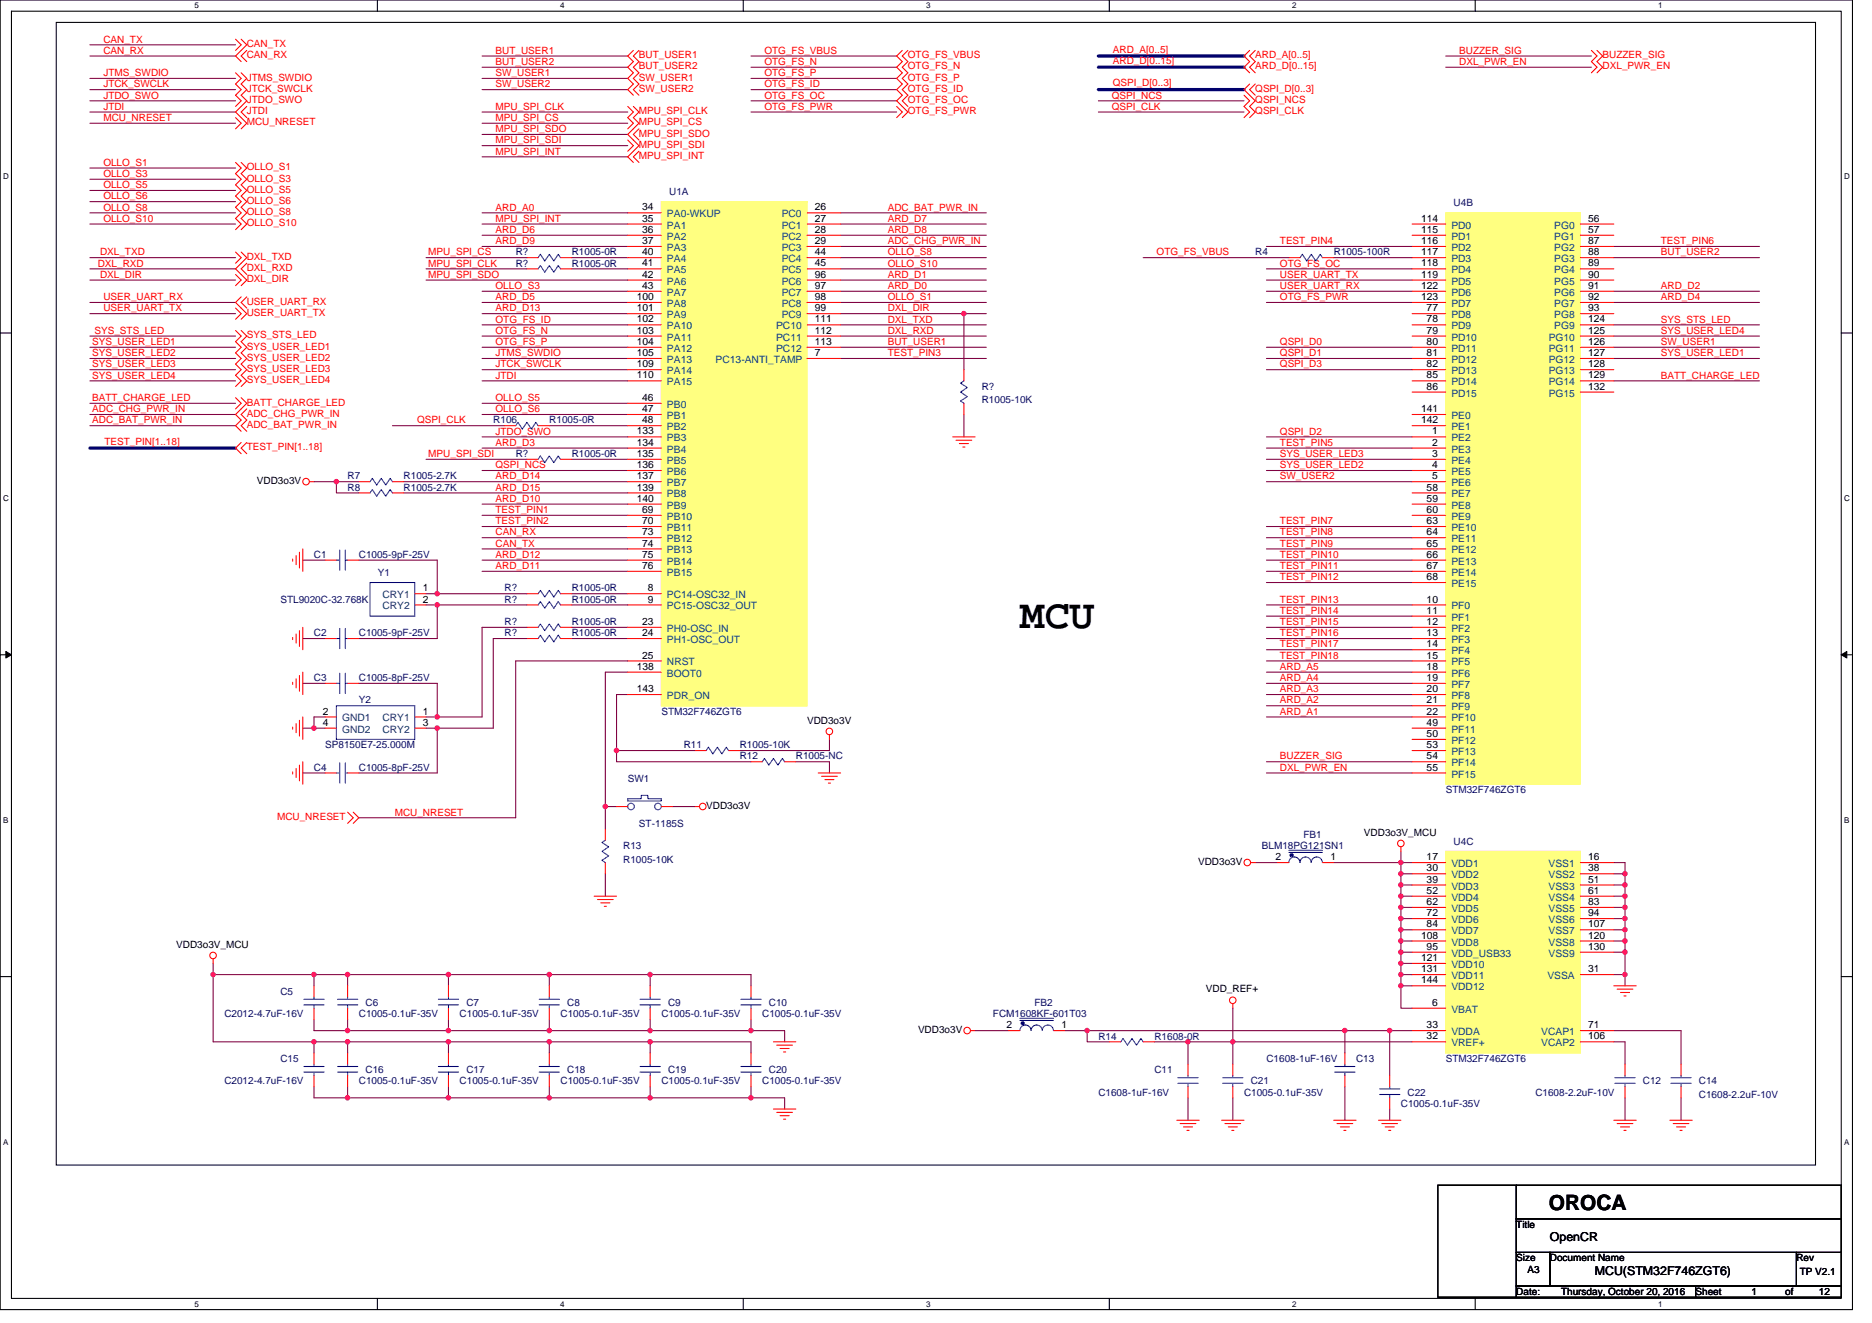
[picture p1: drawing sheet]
<svg xmlns="http://www.w3.org/2000/svg" width="297mm" height="210mm" viewBox="0 0 297 210" stroke-linecap="round" stroke-linejoin="round" font-family="sans-serif">
<path d="M0 0h293.9v207.9h-293.9zM1.8 1.8h290.4v204.3h-290.4z" fill="none" stroke="#000" stroke-width=".17"/>
<g fill="#fff">
<path d="M30.8 .2h.7v1.4h-.7z"/>
<path d="M30.8 206.3h.7v1.4h-.7z"/>
</g>
<path d="M59.9 0v1.8M59.9 206.1v1.8" fill="none" stroke="#000" stroke-width=".17"/>
<g fill="#fff">
<path d="M88.9 .2h.7v1.4h-.7z"/>
<path d="M88.9 206.3h.7v1.4h-.7z"/>
</g>
<path d="M117.9 0v1.8M117.9 206.1v1.8" fill="none" stroke="#000" stroke-width=".17"/>
<g fill="#fff">
<path d="M147 .2h.7v1.4h-.7z"/>
<path d="M147 206.3h.7v1.4h-.7z"/>
</g>
<path d="M176 0v1.8M176 206.1v1.8" fill="none" stroke="#000" stroke-width=".17"/>
<g fill="#fff">
<path d="M205 .2h.7v1.4h-.7z"/>
<path d="M205 206.3h.7v1.4h-.7z"/>
</g>
<path d="M234.1 0v1.8M234.1 206.1v1.8" fill="none" stroke="#000" stroke-width=".17"/>
<g fill="#fff">
<path d="M263.1 .2h.7v1.4h-.7z"/>
<path d="M263.1 206.3h.7v1.4h-.7z"/>
<path d="M.5 27.3h.9v1.4h-.9z"/>
<path d="M292.6 27.3h.9v1.4h-.9z"/>
<path d="M.5 78.4h.9v1.4h-.9z"/>
<path d="M292.6 78.4h.9v1.4h-.9z"/>
</g>
<path d="M0 52.9h1.8M292.2 52.9h1.7" fill="none" stroke="#000" stroke-width=".17"/>
<g fill="#fff">
<path d="M.5 129.5h.8v1.4h-.8z"/>
<path d="M292.6 129.5h.9v1.4h-.9z"/>
</g>
<path d="M0 103.9h1.8M292.2 103.9h1.7" fill="none" stroke="#000" stroke-width=".17"/>
<path d="M.9 103.4l.9 .5-.9 .5zM292.2 103.9l.8-.5v1z" fill="#000" stroke="#000" stroke-width=".16"/>
<g fill="#fff">
<path d="M.5 180.5h.8v1.4h-.8z"/>
<path d="M292.6 180.5h.9v1.4h-.9z"/>
</g>
<path d="M8.9 3.6h279.2v181.3h-279.2zM0 155h1.8M292.2 155h1.7M228.2 188.1h12.4v17.8h-12.4zM240.6 198.8h5.3v5.3h-5.3zM240.6 193.4h51.6v5.4h-51.6zM240.6 188.1h51.6v5.3h-51.6zM245.9 198.8h39.1v5.3h-39.1zM285 198.8h7.2v5.3h-7.2zM240.6 204.1h28.4v1.8h-28.4zM269 204.1h23.2v1.8h-23.2z" fill="none" stroke="#000" stroke-width=".17"/>
<g fill="none" stroke="#800040" stroke-width=".17">
<path d="M14.3 7.1h23.1M14.3 8.9h23.1M14.3 12.4h23.1M14.3 14.2h23.1M14.3 16h23.1M14.3 17.8h23.1M14.3 19.6h23.1M76.5 8.9h23.1M76.5 10.7h23.1M76.5 12.4h23.1M76.5 14.2h23.1M76.5 19.6h23.1"/>
<path d="M76.5 17.8h23.1M119.2 8.9h23.1M119.2 10.7h23.1M119.2 12.4h23.1M119.2 14.2h23.1M119.2 16h23.1M119.2 17.8h23.1M174.3 16h23.1M174.3 17.8h23.1M229.4 8.9h23.1M229.4 10.7h23.1M14.3 26.7h23.1"/>
<path d="M14.3 28.4h23.1M14.3 30.2h23.1M14.3 32h23.1M14.3 33.8h23.1M14.3 35.6h23.1M76.5 33.8h23.1M76.5 35.6h23.1M76.5 37.3h23.1M76.5 39.1h23.1M76.5 23.1h23.1M76.5 21.3h23.1M76.5 24.9h23.1"/>
<path d="M133.4 37.3h23.1M133.4 35.6h23.1M133.4 33.8h23.1M133.4 39.1h23.1M201 39.1h23.1M256.1 39.1h23.1M14.3 42.7h23.1M14.3 40.9h23.1M14.3 44.4h23.1M14.3 48h23.1M14.3 49.8h23.1M14.3 53.3h23.1"/>
<path d="M14.3 55.1h23.1M14.3 56.9h23.1M14.3 58.7h23.1M67.6 40.9h16M67.6 42.7h16M67.6 44.4h32M76.5 51.6h23.1M76.5 53.3h23.1M76.5 55.1h23.1M76.5 56.9h23.1M76.5 58.7h23.1M76.5 49.8h23.1"/>
<path d="M76.5 48h23.1M76.5 46.2h23.1M90.7 40.9h8.9M90.7 42.7h8.9M133.4 49.8h19.5M133.4 46.2h23.1M133.4 44.4h23.1M133.4 53.3h23.1M133.4 51.6h23.1M133.4 55.1h23.1M133.4 40.9h23.1M133.4 42.7h23.1"/>
<path d="M133.4 48h23.1M133.4 56.9h23.1M156.5 49.8h-3.6v8.9M181.4 40.9h23.1M201 42.7h23.1M201 48h23.1M201 44.4h23.1M201 46.2h23.1M201 55.1h23.1M201 56.9h23.1M201 58.7h23.1M211.6 40.9h12.5"/>
<path d="M256.1 46.2h23.1M256.1 48h23.1M256.1 40.9h23.1M256.1 55.1h23.1M256.1 51.6h23.1M256.1 53.3h23.1M256.1 56.9h23.1M14.3 64h23.1M14.3 67.6h23.1M14.3 65.8h23.1M14.3 60.5h23.1M49.8 76.5h3.6"/>
<path d="M53.4 76.5v1.7h3.5M53.4 76.5h3.5M62.3 67.6h17.7M64 78.2h35.6M64 76.5h35.6M67.6 72.9h16M76.5 71.1h23.1M76.5 60.5h23.1M76.5 69.3h23.1M76.5 64h23.1M76.5 65.8h23.1M76.5 74.7h23.1"/>
<path d="M87.2 67.6h12.4M90.7 72.9h8.9M152.9 65.8v3.5M201 76.5h23.1M201 72.9h23.1M201 74.7h23.1M201 71.1h23.1M201 69.3h23.1M256.1 60.5h23.1M48 88.9h3.6M56.9 88.9h12.5v5.3M67.6 94.2h1.8"/>
<path d="M67.6 96h1.8M69.4 96v5.3h-12.5M69.4 96h14.2M69.4 94.2h14.2M76.5 90.7h23.1M76.5 88.9h23.1M76.5 85.3h23.1M76.5 87.1h23.1M76.5 80h23.1M76.5 81.8h23.1M76.5 83.6h23.1M83.6 99.6h-7.1v14.2h-7.1"/>
<path d="M90.7 99.6h8.9M90.7 96h8.9M90.7 94.2h8.9M201 83.6h23.1M201 85.3h23.1M201 87.1h23.1M201 88.9h23.1M201 90.7h23.1M201 92.5h23.1M201 96h23.1M201 97.8h23.1M201 99.6h23.1"/>
<path d="M48 101.3h3.6M48 108.5h3.6M48 115.6h1.8M49.8 115.6h1.8M51.6 113.8h-1.8v1.8M56.9 108.5h12.5v5.3M67.6 113.8h1.8M67.6 115.6h1.8M69.4 115.6v7.1h-12.5M83.6 101.3h-5.3v14.3h-8.9M90.7 101.3h8.9M97.8 119.1h12.5"/>
<path d="M97.8 119.1v1.8h21.4M99.6 106.7h-3.5v21.3M99.6 104.9h-17.8v24.9h-24.9M99.6 110.2h-1.8v8.9M131.6 117.3v1.8h-14.2M201 113.8h23.1M201 112h23.1M201 110.2h23.1M201 108.5h23.1M201 106.7h23.1M201 101.3h23.1M201 103.1h23.1"/>
<path d="M201 104.9h23.1M48 122.7h3.6M96.1 138.7v3.5M96.1 128v3.6M96.1 128h1.7M106.7 128h3.6M126.3 120.9h5.3v1.8M199.2 136.9h3.5M201 120.9h23.1M201 122.7h23.1M211.6 136.9h10.7M222.3 138.7v1.8"/>
<path d="M222.3 136.9h1.8M222.3 138.7h1.8M222.3 135.1v1.8M222.3 136.9v1.8M256.1 136.9h1.7v1.8M256.1 138.7h1.7M257.8 138.7v1.8M33.8 154.7h16M33.8 154.7v10.7h16M33.8 152.9v1.8M49.8 154.7h5.4M49.8 154.7v1.8"/>
<path d="M55.2 154.7v1.8M55.2 154.7h16M71.2 154.7v1.8M71.2 154.7h16M87.2 154.7v1.8M87.2 154.7h16M103.2 154.7v1.8M103.2 154.7h16v1.8M222.3 140.5h1.8M222.3 142.2h1.8M222.3 149.4h1.8M222.3 140.5v1.7"/>
<path d="M222.3 142.2v1.8M222.3 147.6v1.8M222.3 149.4v1.7M222.3 156.5h1.8M222.3 144h1.8M222.3 145.8h1.8M222.3 147.6h1.8M222.3 151.1h1.8M222.3 152.9h1.8M222.3 154.7h1.8M222.3 156.5v3.5h1.8M222.3 144v1.8"/>
<path d="M222.3 145.8v1.8M222.3 151.1v1.8M222.3 152.9v1.8M222.3 154.7v1.8M256.1 154.7h1.7M256.1 151.1h1.7M256.1 149.4h1.7M256.1 147.6h1.7M256.1 145.8h1.7M256.1 144h1.7M256.1 142.2h1.7M256.1 140.5h1.7"/>
<path d="M257.8 154.7v1.8M257.8 151.1v3.6M257.8 149.4v1.7M257.8 147.6v1.8M257.8 145.8v1.8M257.8 144v1.8M257.8 142.2v1.8M257.8 140.5v1.7M49.8 165.4h5.4M49.8 165.4v1.7M49.8 161.8v1.8h5.4M49.8 172.5v1.7h5.4"/>
<path d="M55.2 165.4v1.7M55.2 165.4h16M55.2 161.8v1.8M55.2 163.6h16M55.2 174.2h16M55.2 172.5v1.7M71.2 165.4v1.7M71.2 165.4h16M71.2 161.8v1.8M71.2 163.6h16M71.2 172.5v1.7M71.2 174.2h16"/>
<path d="M87.2 165.4v1.7M87.2 161.8v1.8M87.2 172.5v1.7M87.2 165.4h16M87.2 163.6h16M87.2 174.2h16M103.2 165.4v1.7M103.2 161.8v1.8M103.2 172.5v1.7M103.2 165.4h16v1.7M103.2 163.6h16M103.2 174.2h16"/>
<path d="M119.2 163.6h5.3v1.8M119.2 174.2h5.3v1.8M119.2 161.8v1.8M119.2 172.5v1.7M154.7 163.6h5.4M168.9 163.6h3.6M172.5 163.6v1.8h3.6M172.5 163.6h40.9M183.2 165.4h5.3M188.5 165.4h7.1M188.5 165.4v3.5M188.5 174.2v3.6"/>
<path d="M195.6 165.4v3.5M195.6 174.2v3.6M195.6 165.4h28.5M195.6 160v5.4M213.4 163.6h7.1M213.4 163.6v3.5M213.4 172.5v5.3M220.5 176v1.8M220.5 163.6v7.1M220.5 163.6h3.6M256.1 165.4h1.7v3.5M256.1 163.6h10.6v5.3"/>
<path d="M257.8 174.2v3.6M266.7 174.2v3.6"/>
</g>
<g fill="#f0f" stroke="#f0f" stroke-width=".17">
<circle cx="69.4" cy="113.8" r=".35"/>
<circle cx="69.4" cy="115.6" r=".35"/>
<circle cx="49.8" cy="115.6" r=".35"/>
<circle cx="257.8" cy="138.7" r=".35"/>
<circle cx="257.8" cy="151.1" r=".35"/>
<circle cx="257.8" cy="154.7" r=".35"/>
<circle cx="257.8" cy="149.3" r=".35"/>
<circle cx="257.8" cy="147.6" r=".35"/>
<circle cx="257.8" cy="145.8" r=".35"/>
<circle cx="257.8" cy="144" r=".35"/>
<circle cx="257.8" cy="142.2" r=".35"/>
<circle cx="257.8" cy="140.4" r=".35"/>
<circle cx="222.3" cy="138.7" r=".35"/>
<circle cx="222.3" cy="140.4" r=".35"/>
<circle cx="222.3" cy="142.2" r=".35"/>
<circle cx="222.3" cy="145.8" r=".35"/>
<circle cx="222.3" cy="144" r=".35"/>
<circle cx="222.3" cy="147.6" r=".35"/>
<circle cx="222.3" cy="149.3" r=".35"/>
<circle cx="222.3" cy="151.1" r=".35"/>
<circle cx="222.3" cy="154.7" r=".35"/>
<circle cx="222.3" cy="152.9" r=".35"/>
<circle cx="222.3" cy="156.5" r=".35"/>
<circle cx="222.3" cy="136.9" r=".35"/>
<circle cx="220.5" cy="163.6" r=".35"/>
<circle cx="213.4" cy="163.6" r=".35"/>
<circle cx="172.5" cy="163.6" r=".35"/>
<circle cx="188.5" cy="165.3" r=".35"/>
<circle cx="195.6" cy="165.3" r=".35"/>
<circle cx="49.8" cy="165.3" r=".35"/>
<circle cx="103.2" cy="165.3" r=".35"/>
<circle cx="49.8" cy="154.7" r=".35"/>
<circle cx="33.8" cy="154.7" r=".35"/>
<circle cx="55.1" cy="165.3" r=".35"/>
<circle cx="87.1" cy="165.3" r=".35"/>
<circle cx="71.1" cy="165.3" r=".35"/>
<circle cx="103.2" cy="154.7" r=".35"/>
<circle cx="87.1" cy="154.7" r=".35"/>
<circle cx="71.1" cy="154.7" r=".35"/>
<circle cx="55.1" cy="154.7" r=".35"/>
<circle cx="119.2" cy="163.6" r=".35"/>
<circle cx="103.2" cy="163.6" r=".35"/>
<circle cx="87.1" cy="163.6" r=".35"/>
<circle cx="71.1" cy="163.6" r=".35"/>
<circle cx="55.1" cy="163.6" r=".35"/>
<circle cx="55.1" cy="174.2" r=".35"/>
<circle cx="87.1" cy="174.2" r=".35"/>
<circle cx="71.1" cy="174.2" r=".35"/>
<circle cx="119.2" cy="174.2" r=".35"/>
<circle cx="103.2" cy="174.2" r=".35"/>
<circle cx="96" cy="128" r=".35"/>
<circle cx="97.8" cy="119.1" r=".35"/>
<circle cx="152.9" cy="49.8" r=".35"/>
<circle cx="53.4" cy="76.4" r=".35"/>
<circle cx="69.4" cy="94.2" r=".35"/>
<circle cx="69.4" cy="96" r=".35"/>
</g>
<path d="M174.3 8.9h23.1M174.3 10.7h23.1M174.3 14.2h23.1M14.3 71.1h23.1" fill="none" stroke="#00f" stroke-width=".53"/>
<g fill="none" stroke="#f00" stroke-width=".17">
<path d="M37.4 6.2l.9 .9-.9 .9M37.4 11.6l.9 .8-.9 .9 .9 .9-.9 .9 .9 .9-.9 .9M37.4 18.7l.9 .9-.9 .8M38.3 6.2l.9 .9-1.8 1.8 .9 .9M38.3 11.6l.9 .8-.9 .9 .9 .9-.9 .9 .9 .9-1.8 1.8 1.8 1.8-.9 .8M39.2 16.9l-.9 .9 .9 .9M39.2 8l-.9 .9 .9 .9M99.6 16.9l.9 .9-.9 .9 .9 .9-.9 .8M100.5 16.9l.9 .9-.9 .9 .9 .9-1.8 1.7 1.8 1.8-1.8 1.8 .9 .9M100.5 8l-.9 .9 .9 .9-.9 .9 .9 .9-.9 .8 .9 .9-.9 .9 .9 .9M101.4 8l-.9 .9 .9 .9-.9 .9 .9 .9-.9 .8 .9 .9-.9 .9 .9 .9M142.3 16.9l.9 .9-.9 .9"/>
<path d="M143.2 8l-.9 .9 .9 .9-.9 .9 .9 .9-.9 .8 .9 .9-.9 .9 .9 .9-.9 .9 1.8 1.8-.9 .9M144.1 8l-.9 .9 .9 .9-.9 .9 .9 .9-.9 .8 .9 .9-.9 .9 .9 .9-.9 .9 .9 .9M197.4 15.1l.9 .9-.9 .9 .9 .9-.9 .9M198.3 8l-.9 .9 .9 .9-.9 .9 .9 .9M198.3 13.3l-.9 .9 1.8 1.8-.9 .9 .9 .9-.9 .9M199.2 8l-.9 .9 .9 .9-.9 .9 .9 .9M199.2 13.3l-.9 .9 .9 .9M252.5 8l.9 .9-.9 .9 .9 .9-.9 .9M253.4 8l.9 .9-.9 .9 .9 .9-.9 .9M37.4 25.8l.9 .9-.9 .9 .9 .8-.9 .9 .9 .9-.9 .9 .9 .9-.9 .9 .9 .9-.9 .9 .9 .9-.9 .8M38.3 25.8l.9 .9-.9 .9 .9 .8-.9 .9 .9 .9-.9 .9 .9 .9-.9 .9 .9 .9-.9 .9 .9 .9-.9 .8M99.6 22.2l.9 .9-.9 .9"/>
<path d="M99.6 33.8h5.3M99.6 35.6h5.3M99.6 37.3h5.3M99.6 39.1h5.3M101.4 20.4l-.9 .9 .9 .9M101.4 24l-.9 .9 .9 .9M128.1 33.8h5.3M128.1 35.6h5.3M128.1 37.3h5.3M128.1 39.1h5.3M224.1 35.6h5.3M224.1 37.3h5.3"/>
<path d="M224.1 39.1h5.3M250.7 35.6h5.4M250.7 37.3h5.4M250.7 39.1h5.4M37.4 40l.9 .9-.9 .9M37.4 43.6l.9 .8-.9 .9M37.4 48.9l.9 .9-.9 .9M37.4 52.5l.9 .8-.9 .9 .9 .9-.9 .9 .9 .9-.9 .9 .9 .9-.9 .9 .9 .9-.9 .8M38.3 47.1l-.9 .9 1.8 1.8-.9 .9M38.3 40l.9 .9-1.8 1.8 1.8 1.7-.9 .9M38.3 52.5l.9 .8-.9 .9 .9 .9-.9 .9 .9 .9-.9 .9 .9 .9-.9 .9 .9 .9-.9 .8M39.2 41.8l-.9 .9 .9 .9"/>
<path d="M39.2 47.1l-.9 .9 .9 .9M83.6 42.7h1.8M83.6 40.9h1.8M88.9 42.7h1.8M88.9 40.9h1.8M99.6 40.9h5.3M99.6 42.7h5.3M99.6 44.4h5.3M99.6 46.2h5.3M99.6 48h5.3M99.6 49.8h5.3M99.6 51.6h5.3"/>
<path d="M99.6 53.3h5.3M99.6 55.1h5.3M99.6 56.9h5.3M99.6 58.7h5.3M128.1 40.9h5.3M128.1 42.7h5.3M128.1 44.4h5.3M128.1 46.2h5.3M128.1 48h5.3M128.1 49.8h5.3M128.1 51.6h5.3M128.1 53.3h5.3"/>
<path d="M128.1 55.1h5.3M128.1 56.9h5.3M152.9 58.7v1.8M204.5 40.9h1.8M209.8 40.9h1.8M224.1 40.9h5.3M224.1 42.7h5.3M224.1 44.4h5.3M224.1 46.2h5.3M224.1 48h5.3M224.1 49.8h5.3M224.1 51.6h5.3"/>
<path d="M224.1 53.3h5.3M224.1 55.1h5.3M224.1 56.9h5.3M224.1 58.7h5.3M250.7 40.9h5.4M250.7 42.7h5.4M250.7 44.4h5.4M250.7 46.2h5.4M250.7 48h5.4M250.7 49.8h5.4M250.7 51.6h5.4M250.7 53.3h5.4"/>
<path d="M250.7 55.1h5.4M250.7 56.9h5.4M250.7 58.7h5.4M37.4 63.1l.9 .9-.9 .9M38.3 70.2l-.9 .9 .9 .9M38.3 63.1l.9 .9-1.8 1.8 .9 .9-.9 .9 .9 .9M39.2 70.2l-.9 .9 .9 .9M39.2 64.9l-.9 .9 .9 .9-.9 .9 .9 .9M49.1 76.5h.7M56.9 76.5h1.8M56.9 78.2h1.8M62.3 76.5h1.7"/>
<path d="M62.3 78.2h1.7M80 67.6h1.8M83.6 72.9h1.8M85.4 67.6h1.8M88.9 72.9h1.8M99.6 60.5h5.3M99.6 64h5.3M99.6 65.8h5.3M99.6 67.6h5.3M99.6 69.3h5.3M99.6 71.1h5.3M99.6 72.9h5.3"/>
<path d="M99.6 74.7h5.3M99.6 76.5h5.3M99.6 78.2h5.3M151.2 69.3h3.5M151.7 69.9h2.5M152.2 70.4h1.5M152.8 71h.3M152.9 64v1.8M224.1 60.5h5.3M224.1 62.2h5.3M224.1 65.8h5.3M224.1 67.6h5.3"/>
<path d="M224.1 69.3h5.3M224.1 71.1h5.3M224.1 72.9h5.3M224.1 74.7h5.3M224.1 76.5h5.3M224.1 78.2h5.3M250.7 60.5h5.4M250.7 62.2h5.4M46.4 88.7v.4M47 88.2v1.4M47.5 87.7v2.4M48 87.1v3.6"/>
<path d="M48 99.6v3.5M51.6 88.9h1.8M55.2 88.9h1.7M65.8 94.2h1.8M65.8 96h1.8M83.6 96h1.8M83.6 99.6h1.8M83.6 94.2h1.8M88.9 96h1.8M88.9 99.6h1.8M88.9 94.2h1.8M99.6 80h5.3"/>
<path d="M99.6 81.8h5.3M99.6 83.6h5.3M99.6 85.3h5.3M99.6 87.1h5.3M99.6 88.9h5.3M99.6 90.7h5.3M99.6 94.2h5.3M99.6 96h5.3M99.6 99.6h5.3M224.1 80h5.3M224.1 81.8h5.3M224.1 83.6h5.3"/>
<path d="M224.1 85.3h5.3M224.1 87.1h5.3M224.1 88.9h5.3M224.1 90.7h5.3M224.1 92.5h5.3M224.1 96h5.3M224.1 97.8h5.3M224.1 99.6h5.3M46.4 101.2v.3M46.4 108.3v.3M46.4 115.4v.3M47 100.6v1.5"/>
<path d="M47 107.7v1.5M47 114.9v1.4M47.5 100.1v2.5M47.5 107.2v2.5M47.5 114.3v2.5M48 106.7v3.5M48 113.8v3.5M51.6 113.8h1.8M51.6 115.6h1.8M51.6 101.3h1.8M51.6 108.5h1.8M55.2 101.3h1.7"/>
<path d="M55.2 108.5h1.7M65.8 113.8h1.8M65.8 115.6h1.8M83.6 101.3h1.8M88.9 101.3h1.8M99.6 101.3h5.3M99.6 104.9h5.3M99.6 106.7h5.3M99.6 110.2h5.3M110.3 119.1h1.8M115.6 119.1h1.8M131.6 116.6v.7"/>
<path d="M224.1 101.3h5.3M224.1 103.1h5.3M224.1 104.9h5.3M224.1 106.7h5.3M224.1 108.5h5.3M224.1 110.2h5.3M224.1 112h5.3M224.1 113.8h5.3M224.1 115.6h5.3M224.1 117.3h5.3M224.1 119.1h5.3M46.4 122.5v.4"/>
<path d="M47 122v1.4M47.5 121.4v2.5M48 120.9v3.6M51.6 122.7h1.8M55.2 122.7h1.7M55.2 128.9l.8 .9-.8 .9M56 128.9l.9 .9-.9 .9M96.1 136.9v1.8M96.1 131.6v1.7M97.8 128h1.8M104.9 128h1.8M110.3 128h.7"/>
<path d="M119.2 120.9h1.7M124.5 120.9h1.8M129.8 122.7h3.6M130.4 123.2h2.5M130.9 123.7h1.4M131.4 124.3h.4M198.5 136.9h.7M202.7 136.9h1.8M209.8 136.9h1.8M222.3 134.4v.7M224.1 120.9h5.3M224.1 122.7h5.3"/>
<path d="M224.1 136.9h5.3M224.1 138.7h5.3M250.7 136.9h5.4M250.7 138.7h5.4M33.8 152.2v.7M49.8 156.5v1.7M55.2 156.5v1.7M71.2 156.5v1.7M87.2 156.5v1.7M94.3 142.2h3.5M94.8 142.8h2.5M95.3 143.3h1.5"/>
<path d="M95.9 143.8h.3M103.2 156.5v1.7M119.2 156.5v1.7M195.6 159.3v.7M224.1 140.5h5.3M224.1 142.2h5.3M224.1 144h5.3M224.1 145.8h5.3M224.1 147.6h5.3M224.1 149.4h5.3M224.1 151.1h5.3M224.1 152.9h5.3"/>
<path d="M224.1 154.7h5.3M224.1 156.5h5.3M250.7 140.5h5.4M250.7 142.2h5.4M250.7 144h5.4M250.7 145.8h5.4M250.7 147.6h5.4M250.7 149.4h5.4M250.7 151.1h5.4M250.7 154.7h5.4M256.1 156.5h3.5M256.6 157h2.5"/>
<path d="M257.1 157.5h1.5M257.7 158.1h.3M49.8 167.1v1.8M49.8 170.7v1.8M49.8 160v1.8M55.2 160v1.8M55.2 167.1v1.8M55.2 170.7v1.8M71.2 160v1.8M71.2 167.1v1.8M71.2 170.7v1.8M87.2 160v1.8"/>
<path d="M87.2 167.1v1.8M87.2 170.7v1.8M103.2 160v1.8M103.2 167.1v1.8M103.2 170.7v1.8M119.2 160v1.8M119.2 167.1v1.8M119.2 170.7v1.8M122.7 176h3.6M122.7 165.4h3.6M123.3 176.6h2.4M123.3 165.9h2.4"/>
<path d="M123.8 177.1h1.4M123.8 166.4h1.4M124.3 177.6h.4M124.3 167h.4M154 163.6h.7M160.1 163.6h1.7M167.2 163.6h1.7M176.1 165.4h1.7M181.4 165.4h1.8M186.7 177.8h3.6M187.3 178.3h2.5M187.8 178.9h1.4"/>
<path d="M188.3 179.4h.4M188.5 168.9v1.8M188.5 172.5v1.7M193.8 177.8h3.6M194.4 178.3h2.5M194.9 178.9h1.4M195.4 179.4h.4M195.6 168.9v1.8M195.6 172.5v1.7M211.6 177.8h3.6M212.2 178.3h2.4M212.7 178.9h1.4"/>
<path d="M213.2 179.4h.4M213.4 167.1v1.8M213.4 170.7v1.8M218.7 177.8h3.6M219.3 178.3h2.5M219.8 178.9h1.4M220.3 179.4h.4M220.5 170.7v1.8M220.5 174.2v1.8M224.1 160h5.3M224.1 163.6h5.3M224.1 165.4h5.3"/>
<path d="M250.7 163.6h5.4M250.7 165.4h5.4M256.1 177.8h3.5M256.6 178.3h2.5M257.1 178.9h1.5M257.7 179.4h.3M257.8 168.9v1.8M257.8 172.5v1.7M265 177.8h3.5M265.5 178.3h2.5M266 178.9h1.5M266.6 179.4h.3"/>
<path d="M266.7 168.9v1.8M266.7 172.5v1.7"/>
<circle cx="48.6" cy="76.4" r=".52"/>
<circle cx="131.6" cy="116.1" r=".52"/>
<circle cx="111.5" cy="128" r=".52"/>
<circle cx="197.9" cy="136.9" r=".52"/>
<circle cx="222.3" cy="133.9" r=".52"/>
<circle cx="33.8" cy="151.6" r=".52"/>
<circle cx="195.6" cy="158.8" r=".52"/>
<circle cx="153.5" cy="163.6" r=".52"/>
</g>
<g fill="none" stroke="#00f" stroke-width=".17">
<path d="M85.4 42.7l.3-.6 .7 1.1 .8-1.1 .7 1.1 .7-1.1 .3 .6M88.9 40.9l-.3-.5-.7 1-.7-1-.8 1-.7-1-.3 .5M209.8 40.9l-.3-.5-.7 1-.7-1-.8 1-.7-1-.3 .5M58.7 76.5l.4-.6 .7 1.1 .7-1.1 .7 1.1 .7-1.1 .4 .6M58.7 78.2l.4-.5 .7 1.1 .7-1.1 .7 1.1 .7-1.1 .4 .5M81.8 67.6l.4-.6 .7 1.1 .7-1.1 .7 1.1 .7-1.1 .4 .6M88.9 72.9l-.3-.5-.7 1-.7-1-.8 1-.7-1-.3 .5M152.9 60.5l-.5 .3 1.1 .7-1.1 .7 1.1 .7-1.1 .7 .5 .4M53.4 88.9h.5M53.9 87.3v3.2M53.9 99.7v3.3M54.8 88.9h.4"/>
<path d="M54.8 87.3v3.2M54.8 99.7v3.3M58.7 92.5h7.1v5.3h-7.1zM85.4 96l.3-.5 .7 1 .8-1 .7 1 .7-1 .3 .5M85.4 99.6l.3-.6 .7 1.1 .8-1.1 .7 1.1 .7-1.1 .3 .6M85.4 94.2l.3-.5 .7 1.1 .8-1.1 .7 1.1 .7-1.1 .3 .5M53.4 112h12.4v5.3h-12.4zM53.4 101.3h.5M53.4 108.5h.5M53.9 106.8v3.3M54.8 101.3h.4M54.8 108.5h.4"/>
<path d="M54.8 106.8v3.3M85.4 101.3l.3-.5 .7 1.1 .8-1.1 .7 1.1 .7-1.1 .3 .5M112.1 119.1l.3-.5 .7 1.1 .7-1.1 .8 1.1 .6-1.1 .4 .5M53.4 122.7h.5M53.9 121.1v3.2M54.8 122.7h.4M54.8 121.1v3.2M96.1 133.3l-.6 .4 1.1 .7-1.1 .7 1.1 .7-1.1 .7 .6 .4M99.6 126.8h2.1v-.6h1.1v.6h2.1v.3h-5.3zM120.9 120.9l.4-.5 .7 1 .7-1 .7 1 .7-1 .4 .5M204.5 135h5.3M204.5 135.3h5.3"/>
<path d="M209.8 136.9a.89 .89 0 0 0-.9-.9 .89 .89 0 0 0-.9 .9 .89 .89 0 0 0-.8-.9 .89 .89 0 0 0-.9 .9 .88 .88 0 0 0-.9-.9 .88 .88 0 0 0-.9 .9M48.2 159.5h3.2M48.2 158.6h3.2M49.8 158.2v.4M49.8 159.5v.5M53.5 159.5h3.3M53.5 158.6h3.3M55.2 158.2v.4M55.2 159.5v.5M69.6 159.5h3.2M69.6 158.6h3.2M71.2 158.2v.4"/>
<path d="M71.2 159.5v.5M85.6 159.5h3.2M85.6 158.6h3.2M87.2 158.2v.4M87.2 159.5v.5M101.6 159.5h3.2M101.6 158.6h3.2M103.2 158.2v.4M103.2 159.5v.5M117.6 159.5h3.2M117.6 158.6h3.2M119.2 158.2v.4"/>
<path d="M119.2 159.5v.5M48.2 170.2h3.2M48.2 169.3h3.2M49.8 168.9v.4M49.8 170.2v.5M53.5 170.2h3.3M53.5 169.3h3.3M55.2 168.9v.4M55.2 170.2v.5M69.6 170.2h3.2M69.6 169.3h3.2M71.2 168.9v.4"/>
<path d="M71.2 170.2v.5M85.6 170.2h3.2M85.6 169.3h3.2M87.2 168.9v.4M87.2 170.2v.5M101.6 170.2h3.2M101.6 169.3h3.2M103.2 168.9v.4M103.2 170.2v.5M117.6 170.2h3.2M117.6 169.3h3.2M119.2 168.9v.4"/>
<path d="M119.2 170.2v.5M161.8 161.6h5.4M161.8 162h5.4M163.6 163.6a.88 .88 0 0 0-.9-.9 .88 .88 0 0 0-.9 .9M167.1 163.6a.89 .89 0 0 0-.8-.9 .89 .89 0 0 0-.9 .9 .88 .88 0 0 0-.9-.9 .88 .88 0 0 0-.9 .9M177.8 165.4l.4-.6 .7 1.1 .7-1.1 .7 1.1 .7-1.1 .4 .6M186.9 171.9h3.2M186.9 171h3.2M188.5 170.7v.3M188.5 171.9v.6M194 171.9h3.2M194 171h3.2"/>
<path d="M195.6 170.7v.3M195.6 171.9v.6M211.8 170.2h3.2M211.8 169.3h3.2M213.4 168.9v.4M213.4 170.2v.5M218.9 173.7h3.2M218.9 172.8h3.2M220.5 172.5v.3M220.5 173.7v.5M256.2 171.9h3.3M256.2 171h3.3"/>
<path d="M257.8 170.7v.3M257.8 171.9v.6M265.1 171.9h3.2M265.1 171h3.2M266.7 170.7v.3M266.7 171.9v.6"/>
<circle cx="100.1" cy="128" r=".52"/>
<circle cx="104.4" cy="128" r=".52"/>
</g>
<path d="M104.9 32h23.2v80h-23.2zM229.4 33.8h21.3v90.7h-21.3zM229.4 135.1h21.3v32h-21.3z" fill="none" stroke="#ffff80" stroke-width=".17"/>
<g fill="#ffff80" stroke="#ffff80" stroke-width=".17">
<path d="M229.4 33.8v90.7h21.3v-90.7z" fill-rule="evenodd"/>
<path d="M104.9 32v80h23.2v-80z" fill-rule="evenodd"/>
<path d="M229.4 135.1v32h21.3v-32z" fill-rule="evenodd"/>
</g>
<g fill="#00f" stroke="#00f" stroke-width=".17">
<circle cx="162.3" cy="162.4" r=".26"/>
<circle cx="204.9" cy="135.7" r=".26"/>
</g>
<text font-size="6.6" x="161.8" y="99.7">MCU</text>
<text font-size="3.4" x="245.8" y="192.1">OROCA</text>
<g font-size="1.9">
<text x="245.9" y="197">OpenCR</text>
<text x="253" y="202.3">MCU(STM32F746ZGT6)</text>
</g>
<g font-size="1.6" fill="#f00">
<text x="16.4" y="6.8">CAN_TX</text>
<text x="16.4" y="8.5">CAN_RX</text>
<text x="39.2" y="7.5">CAN_TX</text>
<text x="39.2" y="9.2">CAN_RX</text>
<text x="78.6" y="8.5">BUT_USER1</text>
<text x="78.6" y="10.3">BUT_USER2</text>
<text x="101.4" y="9.2">BUT_USER1</text>
<text x="101.4" y="11">BUT_USER2</text>
<text x="121.3" y="8.5">OTG_FS_VBUS</text>
<text x="121.3" y="10.3">OTG_FS_N</text>
<text x="144.1" y="9.2">OTG_FS_VBUS</text>
<text x="144.1" y="11">OTG_FS_N</text>
<text x="176.6" y="8.4">ARD_A[0..5]</text>
<text x="176.6" y="10.1">ARD_D[0..15]</text>
<text x="199.2" y="9.2">ARD_A[0..5]</text>
<text x="199.2" y="11">ARD_D[0..15]</text>
<text x="231.5" y="8.5">BUZZER_SIG</text>
<text x="231.5" y="10.3">DXL_PWR_EN</text>
<text x="254.3" y="9.2">BUZZER_SIG</text>
<text x="254.3" y="11">DXL_PWR_EN</text>
<text x="16.4" y="12.1">JTMS_SWDIO</text>
<text x="16.4" y="13.9">JTCK_SWCLK</text>
<text x="16.4" y="15.6">JTDO_SWO</text>
<text x="16.4" y="17.4">JTDI</text>
<text x="39.2" y="12.8">JTMS_SWDIO</text>
<text x="39.2" y="14.6">JTCK_SWCLK</text>
<text x="39.2" y="16.4">JTDO_SWO</text>
<text x="78.6" y="12.1">SW_USER1</text>
<text x="78.6" y="13.9">SW_USER2</text>
<text x="78.6" y="17.4">MPU_SPI_CLK</text>
<text x="101.4" y="12.8">SW_USER1</text>
<text x="101.4" y="14.6">SW_USER2</text>
<text x="121.3" y="12.1">OTG_FS_P</text>
<text x="121.3" y="13.9">OTG_FS_ID</text>
<text x="121.3" y="15.6">OTG_FS_OC</text>
<text x="121.3" y="17.4">OTG_FS_PWR</text>
<text x="144.1" y="16.4">OTG_FS_OC</text>
<text x="144.1" y="12.8">OTG_FS_P</text>
<text x="144.1" y="14.6">OTG_FS_ID</text>
<text x="176.4" y="15.6">QSPI_NCS</text>
<text x="176.4" y="17.4">QSPI_CLK</text>
<text x="176.6" y="13.7">QSPI_D[0..3]</text>
<text x="199.2" y="16.4">QSPI_NCS</text>
<text x="199.2" y="14.6">QSPI_D[0..3]</text>
<text x="16.4" y="19.2">MCU_NRESET</text>
<text x="39.2" y="18.1">JTDI</text>
<text x="39.2" y="19.9">MCU_NRESET</text>
<text x="78.6" y="19.2">MPU_SPI_CS</text>
<text x="78.6" y="22.8">MPU_SPI_SDI</text>
<text x="78.6" y="21">MPU_SPI_SDO</text>
<text x="101.4" y="21.7">MPU_SPI_SDO</text>
<text x="101.4" y="18.1">MPU_SPI_CLK</text>
<text x="101.4" y="19.9">MPU_SPI_CS</text>
<text x="101.4" y="23.5">MPU_SPI_SDI</text>
<text x="144.1" y="18.1">OTG_FS_PWR</text>
<text x="199.2" y="18.1">QSPI_CLK</text>
<text x="16.4" y="26.3">OLLO_S1</text>
<text x="16.4" y="28.1">OLLO_S3</text>
<text x="16.4" y="29.9">OLLO_S5</text>
<text x="39.2" y="27">OLLO_S1</text>
<text x="39.2" y="28.8">OLLO_S3</text>
<text x="78.6" y="24.5">MPU_SPI_INT</text>
<text x="101.4" y="25.3">MPU_SPI_INT</text>
<text x="16.4" y="31.6">OLLO_S6</text>
<text x="16.4" y="33.4">OLLO_S8</text>
<text x="16.4" y="35.2">OLLO_S10</text>
<text x="39.2" y="30.6">OLLO_S5</text>
<text x="39.2" y="32.4">OLLO_S6</text>
<text x="39.2" y="34.1">OLLO_S8</text>
<text x="39.2" y="35.9">OLLO_S10</text>
<text x="78.6" y="33.4">ARD_A0</text>
<text x="78.6" y="35.2">MPU_SPI_INT</text>
<text x="140.9" y="35.2">ARD_D7</text>
<text x="140.9" y="33.4">ADC_BAT_PWR_IN</text>
<text x="15.9" y="40.5">DXL_TXD</text>
<text x="39.2" y="41.3">DXL_TXD</text>
<text x="68" y="40.5">MPU_SPI_CS</text>
<text x="78.6" y="37">ARD_D6</text>
<text x="78.6" y="38.8">ARD_D9</text>
<text x="140.9" y="37">ARD_D8</text>
<text x="140.9" y="40.5">OLLO_S8</text>
<text x="140.9" y="38.8">ADC_CHG_PWR_IN</text>
<text x="183.5" y="40.5">OTG_FS_VBUS</text>
<text x="203.1" y="38.8">TEST_PIN4</text>
<text x="263.5" y="38.8">TEST_PIN6</text>
<text x="263.5" y="40.5">BUT_USER2</text>
<text x="15.5" y="42.3">DXL_RXD</text>
<text x="15.9" y="44.1">DXL_DIR</text>
<text x="16.4" y="47.6">USER_UART_RX</text>
<text x="39.2" y="43">DXL_RXD</text>
<text x="39.2" y="44.8">DXL_DIR</text>
<text x="68" y="42.3">MPU_SPI_CLK</text>
<text x="68" y="44.1">MPU_SPI_SDO</text>
<text x="78.6" y="47.6">ARD_D5</text>
<text x="78.6" y="45.9">OLLO_S3</text>
<text x="140.9" y="45.9">ARD_D0</text>
<text x="140.9" y="44.1">ARD_D1</text>
<text x="140.9" y="42.3">OLLO_S10</text>
<text x="140.9" y="47.6">OLLO_S1</text>
<text x="203.1" y="42.3">OTG_FS_OC</text>
<text x="203.1" y="47.6">OTG_FS_PWR</text>
<text x="203.1" y="44.1">USER_UART_TX</text>
<text x="203.1" y="45.9">USER_UART_RX</text>
<text x="263.5" y="45.9">ARD_D2</text>
<text x="263.5" y="47.6">ARD_D4</text>
<text x="15" y="53">SYS_STS_LED</text>
<text x="16.4" y="49.4">USER_UART_TX</text>
<text x="39.2" y="48.4">USER_UART_RX</text>
<text x="39.2" y="50.1">USER_UART_TX</text>
<text x="39.2" y="53.7">SYS_STS_LED</text>
<text x="78.6" y="51.2">OTG_FS_ID</text>
<text x="78.6" y="53">OTG_FS_N</text>
<text x="78.6" y="49.4">ARD_D13</text>
<text x="140.9" y="53">DXL_RXD</text>
<text x="140.9" y="51.2">DXL_TXD</text>
<text x="140.9" y="49.4">DXL_DIR</text>
<text x="263.5" y="51.2">SYS_STS_LED</text>
<text x="263.5" y="53">SYS_USER_LED4</text>
<text x="14.6" y="54.8">SYS_USER_LED1</text>
<text x="14.6" y="56.5">SYS_USER_LED2</text>
<text x="14.6" y="58.3">SYS_USER_LED3</text>
<text x="39.2" y="55.5">SYS_USER_LED1</text>
<text x="39.2" y="57.3">SYS_USER_LED2</text>
<text x="39.2" y="59">SYS_USER_LED3</text>
<text x="78.6" y="54.8">OTG_FS_P</text>
<text x="78.6" y="56.5">JTMS_SWDIO</text>
<text x="78.6" y="58.3">JTCK_SWCLK</text>
<text x="140.9" y="54.8">BUT_USER1</text>
<text x="140.9" y="56.5">TEST_PIN3</text>
<text x="203.1" y="54.8">QSPI_D0</text>
<text x="203.1" y="56.5">QSPI_D1</text>
<text x="203.1" y="58.3">QSPI_D3</text>
<text x="263.5" y="54.8">SW_USER1</text>
<text x="263.5" y="56.5">SYS_USER_LED1</text>
<text x="14.6" y="63.6">BATT_CHARGE_LED</text>
<text x="14.6" y="65.4">ADC_CHG_PWR_IN</text>
<text x="14.6" y="60.1">SYS_USER_LED4</text>
<text x="39.2" y="64.4">BATT_CHARGE_LED</text>
<text x="39.2" y="60.8">SYS_USER_LED4</text>
<text x="78.6" y="60.1">JTDI</text>
<text x="78.6" y="63.6">OLLO_S5</text>
<text x="78.6" y="65.4">OLLO_S6</text>
<text x="263.5" y="60.1">BATT_CHARGE_LED</text>
<text x="14.6" y="67.2">ADC_BAT_PWR_IN</text>
<text x="16.6" y="70.6">TEST_PIN[1..18]</text>
<text x="39.2" y="71.5">TEST_PIN[1..18]</text>
<text x="39.2" y="67.9">ADC_BAT_PWR_IN</text>
<text x="39.2" y="66.1">ADC_CHG_PWR_IN</text>
<text x="66.2" y="67.2">QSPI_CLK</text>
<text x="78.6" y="70.8">ARD_D3</text>
<text x="78.6" y="69">JTDO_SWO</text>
<text x="203.1" y="70.8">TEST_PIN5</text>
<text x="203.1" y="69">QSPI_D2</text>
<text x="68" y="72.5">MPU_SPI_SDI</text>
<text x="78.6" y="77.9">ARD_D15</text>
<text x="78.6" y="76.1">ARD_D14</text>
<text x="78.6" y="74.3">QSPI_NCS</text>
<text x="203.1" y="76.1">SW_USER2</text>
<text x="203.1" y="72.5">SYS_USER_LED3</text>
<text x="203.1" y="74.3">SYS_USER_LED2</text>
<text x="78.6" y="79.7">ARD_D10</text>
<text x="78.6" y="81.4">TEST_PIN1</text>
<text x="78.6" y="83.2">TEST_PIN2</text>
<text x="203.1" y="83.2">TEST_PIN7</text>
<text x="78.6" y="88.5">ARD_D12</text>
<text x="78.6" y="85">CAN_RX</text>
<text x="78.6" y="86.8">CAN_TX</text>
<text x="203.1" y="85">TEST_PIN8</text>
<text x="203.1" y="86.8">TEST_PIN9</text>
<text x="203.1" y="88.5">TEST_PIN10</text>
<text x="78.6" y="90.3">ARD_D11</text>
<text x="203.1" y="90.3">TEST_PIN11</text>
<text x="203.1" y="92.1">TEST_PIN12</text>
<text x="203.1" y="95.7">TEST_PIN13</text>
<text x="203.1" y="97.4">TEST_PIN14</text>
<text x="203.1" y="99.2">TEST_PIN15</text>
<text x="203.1" y="101">TEST_PIN16</text>
<text x="203.1" y="106.3">ARD_A5</text>
<text x="203.1" y="102.8">TEST_PIN17</text>
<text x="203.1" y="104.5">TEST_PIN18</text>
<text x="203.1" y="113.4">ARD_A1</text>
<text x="203.1" y="111.7">ARD_A2</text>
<text x="203.1" y="109.9">ARD_A3</text>
<text x="203.1" y="108.1">ARD_A4</text>
<text x="203.1" y="120.5">BUZZER_SIG</text>
<text x="203.1" y="122.3">DXL_PWR_EN</text>
<text x="44" y="130.2">MCU_NRESET</text>
<text x="62.6" y="129.4">MCU_NRESET</text>
</g>
<g font-size="1.6">
<text x="101.9" y="33.4">34</text>
<text x="101.9" y="35.2">35</text>
<text x="129.3" y="33.4">26</text>
<text x="129.3" y="35.2">27</text>
<text x="225.5" y="35.2">114</text>
<text x="252" y="35.2">56</text>
<text x="101.9" y="37">36</text>
<text x="101.9" y="38.7">37</text>
<text x="101.9" y="40.5">40</text>
<text x="129.3" y="37">28</text>
<text x="129.3" y="38.7">29</text>
<text x="129.3" y="40.5">44</text>
<text x="225.5" y="37">115</text>
<text x="225.5" y="38.7">116</text>
<text x="225.5" y="40.5">117</text>
<text x="252" y="37">57</text>
<text x="252" y="38.7">87</text>
<text x="252" y="40.5">88</text>
<text x="101" y="47.6">100</text>
<text x="101.9" y="42.3">41</text>
<text x="101.9" y="44.1">42</text>
<text x="101.9" y="45.8">43</text>
<text x="129.3" y="42.3">45</text>
<text x="129.3" y="44.1">96</text>
<text x="129.3" y="45.8">97</text>
<text x="129.3" y="47.6">98</text>
<text x="225.5" y="42.3">118</text>
<text x="225.5" y="44.1">119</text>
<text x="225.5" y="45.8">122</text>
<text x="225.5" y="47.6">123</text>
<text x="252" y="42.3">89</text>
<text x="252" y="44.1">90</text>
<text x="252" y="45.8">91</text>
<text x="252" y="47.6">92</text>
<text x="101" y="49.4">101</text>
<text x="101" y="51.2">102</text>
<text x="101" y="53">103</text>
<text x="129.3" y="49.4">99</text>
<text x="129.3" y="51.2">111</text>
<text x="129.3" y="53">112</text>
<text x="226.4" y="49.4">77</text>
<text x="226.4" y="51.2">78</text>
<text x="226.4" y="53">79</text>
<text x="252" y="49.4">93</text>
<text x="252" y="51.2">124</text>
<text x="252" y="53">125</text>
<text x="101" y="54.7">104</text>
<text x="101" y="56.5">105</text>
<text x="101" y="58.3">109</text>
<text x="129.3" y="56.5">7</text>
<text x="129.3" y="54.7">113</text>
<text x="226.4" y="54.7">80</text>
<text x="226.4" y="56.5">81</text>
<text x="226.4" y="58.3">82</text>
<text x="252" y="54.7">126</text>
<text x="252" y="56.5">127</text>
<text x="252" y="58.3">128</text>
<text x="101" y="60.1">110</text>
<text x="101.9" y="63.6">46</text>
<text x="101.9" y="65.4">47</text>
<text x="225.5" y="65.4">141</text>
<text x="226.4" y="60.1">85</text>
<text x="226.4" y="61.8">86</text>
<text x="252" y="60.1">129</text>
<text x="252" y="61.8">132</text>
<text x="101" y="69">133</text>
<text x="101" y="70.7">134</text>
<text x="101.9" y="67.2">48</text>
<text x="225.5" y="67.2">142</text>
<text x="227.3" y="69">1</text>
<text x="227.3" y="70.7">2</text>
<text x="40.8" y="76.8">VDD3o3V</text>
<text x="101" y="72.5">135</text>
<text x="101" y="74.3">136</text>
<text x="101" y="76.1">137</text>
<text x="101" y="77.9">139</text>
<text x="226.4" y="77.9">58</text>
<text x="227.3" y="72.5">3</text>
<text x="227.3" y="74.3">4</text>
<text x="227.3" y="76.1">5</text>
<text x="101" y="79.6">140</text>
<text x="101.9" y="81.4">69</text>
<text x="101.9" y="83.2">70</text>
<text x="226.4" y="79.6">59</text>
<text x="226.4" y="81.4">60</text>
<text x="226.4" y="83.2">63</text>
<text x="101.9" y="85">73</text>
<text x="101.9" y="86.7">74</text>
<text x="101.9" y="88.5">75</text>
<text x="226.4" y="85">64</text>
<text x="226.4" y="86.7">65</text>
<text x="226.4" y="88.5">66</text>
<text x="67.1" y="93.9">1</text>
<text x="67.1" y="95.6">2</text>
<text x="101.9" y="90.3">76</text>
<text x="102.8" y="93.9">8</text>
<text x="102.8" y="95.6">9</text>
<text x="226.4" y="90.3">67</text>
<text x="226.4" y="92.1">68</text>
<text x="226.4" y="95.6">10</text>
<text x="101.9" y="99.2">23</text>
<text x="101.9" y="101">24</text>
<text x="226.4" y="97.4">11</text>
<text x="226.4" y="99.2">12</text>
<text x="226.4" y="101">13</text>
<text x="101" y="106.3">138</text>
<text x="101.9" y="104.5">25</text>
<text x="226.4" y="102.7">14</text>
<text x="226.4" y="104.5">15</text>
<text x="226.4" y="106.3">18</text>
<text x="51.2" y="113.4">2</text>
<text x="67.1" y="113.4">1</text>
<text x="101" y="109.9">143</text>
<text x="226.4" y="108.1">19</text>
<text x="226.4" y="109.9">20</text>
<text x="226.4" y="111.6">21</text>
<text x="226.4" y="113.4">22</text>
<text x="51.2" y="115.2">4</text>
<text x="67.1" y="115.2">3</text>
<text x="128.1" y="114.9">VDD3o3V</text>
<text x="226.4" y="115.2">49</text>
<text x="226.4" y="117">50</text>
<text x="226.4" y="118.7">53</text>
<text x="226.4" y="120.5">54</text>
<text x="226.4" y="122.3">55</text>
<text x="112.1" y="128.4">VDD3o3V</text>
<text x="190.1" y="137.3">VDD3o3V</text>
<text x="202.4" y="136.5">2</text>
<text x="211.1" y="136.5">1</text>
<text x="216.4" y="132.6">VDD3o3V_MCU</text>
<text x="226.4" y="136.5">17</text>
<text x="252" y="136.5">16</text>
<text x="226.4" y="138.3">30</text>
<text x="226.4" y="140.1">39</text>
<text x="226.4" y="141.9">52</text>
<text x="226.4" y="143.6">62</text>
<text x="252" y="138.3">38</text>
<text x="252" y="140.1">51</text>
<text x="252" y="141.9">61</text>
<text x="252" y="143.6">83</text>
<text x="225.5" y="149">108</text>
<text x="226.4" y="145.4">72</text>
<text x="226.4" y="147.2">84</text>
<text x="252" y="145.4">94</text>
<text x="252" y="147.2">107</text>
<text x="252" y="149">120</text>
<text x="28" y="150.4">VDD3o3V_MCU</text>
<text x="225.5" y="152.5">121</text>
<text x="225.5" y="154.3">131</text>
<text x="226.4" y="150.7">95</text>
<text x="252" y="150.7">130</text>
<text x="252" y="154.3">31</text>
<text x="191.3" y="157.5">VDD_REF+</text>
<text x="225.5" y="156.1">144</text>
<text x="227.3" y="159.6">6</text>
<text x="145.7" y="163.9">VDD3o3V</text>
<text x="159.7" y="163.2">2</text>
<text x="168.4" y="163.2">1</text>
<text x="226.4" y="163.2">33</text>
<text x="226.4" y="165">32</text>
<text x="252" y="163.2">71</text>
<text x="252" y="165">106</text>
<text x="240.6" y="194.9">Title</text>
<text x="240.6" y="200.2">Size</text>
<text x="242.4" y="202">A3</text>
<text x="245.9" y="200.2">Document Name</text>
<text x="285" y="200.2">Rev</text>
<text x="285.6" y="202.3">TP V2.1</text>
<text x="240.6" y="205.5">Date:</text>
<text x="247.7" y="205.5">Thursday, October 20, 2016</text>
<text x="269" y="205.5">Sheet</text>
<text x="277.9" y="205.5">1</text>
<text x="283.3" y="205.5">of</text>
<text x="288.6" y="205.5">12</text>
</g>
<g font-size="1.6" fill="#004080">
<text x="105.8" y="34.5">PA0-WKUP</text>
<text x="124" y="34.5">PC0</text>
<text x="105.8" y="36.3">PA1</text>
<text x="105.8" y="38.1">PA2</text>
<text x="105.8" y="39.8">PA3</text>
<text x="105.8" y="41.6">PA4</text>
<text x="124" y="36.3">PC1</text>
<text x="124" y="38.1">PC2</text>
<text x="124" y="39.8">PC3</text>
<text x="124" y="41.6">PC4</text>
<text x="230.3" y="36.3">PD0</text>
<text x="230.3" y="38.1">PD1</text>
<text x="230.3" y="39.8">PD2</text>
<text x="230.3" y="41.6">PD3</text>
<text x="246.6" y="36.3">PG0</text>
<text x="246.6" y="38.1">PG1</text>
<text x="246.6" y="39.8">PG2</text>
<text x="246.6" y="41.6">PG3</text>
<text x="105.8" y="43.4">PA5</text>
<text x="105.8" y="45.2">PA6</text>
<text x="105.8" y="46.9">PA7</text>
<text x="124" y="43.4">PC5</text>
<text x="124" y="45.2">PC6</text>
<text x="124" y="46.9">PC7</text>
<text x="230.3" y="43.4">PD4</text>
<text x="230.3" y="45.2">PD5</text>
<text x="230.3" y="46.9">PD6</text>
<text x="246.6" y="43.4">PG4</text>
<text x="246.6" y="45.2">PG5</text>
<text x="246.6" y="46.9">PG6</text>
<text x="105.8" y="48.7">PA8</text>
<text x="105.8" y="50.5">PA9</text>
<text x="105.8" y="52.3">PA10</text>
<text x="123.1" y="52.3">PC10</text>
<text x="124" y="48.7">PC8</text>
<text x="124" y="50.5">PC9</text>
<text x="230.3" y="48.7">PD7</text>
<text x="230.3" y="50.5">PD8</text>
<text x="230.3" y="52.3">PD9</text>
<text x="246.6" y="48.7">PG7</text>
<text x="246.6" y="50.5">PG8</text>
<text x="246.6" y="52.3">PG9</text>
<text x="105.8" y="54.1">PA11</text>
<text x="105.8" y="55.8">PA12</text>
<text x="105.8" y="57.6">PA13</text>
<text x="105.8" y="59.4">PA14</text>
<text x="113.6" y="57.6">PC13-ANTI_TAMP</text>
<text x="123.1" y="54.1">PC11</text>
<text x="123.1" y="55.8">PC12</text>
<text x="230.3" y="54.1">PD10</text>
<text x="230.3" y="55.8">PD11</text>
<text x="230.3" y="57.6">PD12</text>
<text x="230.3" y="59.4">PD13</text>
<text x="245.7" y="54.1">PG10</text>
<text x="245.7" y="55.8">PG11</text>
<text x="245.7" y="57.6">PG12</text>
<text x="245.7" y="59.4">PG13</text>
<text x="105.8" y="61.2">PA15</text>
<text x="105.8" y="64.7">PB0</text>
<text x="230.3" y="61.2">PD14</text>
<text x="230.3" y="62.9">PD15</text>
<text x="245.7" y="61.2">PG14</text>
<text x="245.7" y="62.9">PG15</text>
<text x="105.8" y="66.5">PB1</text>
<text x="105.8" y="68.3">PB2</text>
<text x="105.8" y="70.1">PB3</text>
<text x="105.8" y="71.8">PB4</text>
<text x="230.3" y="66.5">PE0</text>
<text x="230.3" y="68.3">PE1</text>
<text x="230.3" y="70.1">PE2</text>
<text x="230.3" y="71.8">PE3</text>
<text x="105.8" y="73.6">PB5</text>
<text x="105.8" y="75.4">PB6</text>
<text x="105.8" y="77.2">PB7</text>
<text x="230.3" y="73.6">PE4</text>
<text x="230.3" y="75.4">PE5</text>
<text x="230.3" y="77.2">PE6</text>
<text x="105.8" y="79">PB8</text>
<text x="105.8" y="80.7">PB9</text>
<text x="105.8" y="82.5">PB10</text>
<text x="230.3" y="79">PE7</text>
<text x="230.3" y="80.7">PE8</text>
<text x="230.3" y="82.5">PE9</text>
<text x="105.8" y="84.3">PB11</text>
<text x="105.8" y="86.1">PB12</text>
<text x="105.8" y="87.8">PB13</text>
<text x="105.8" y="89.6">PB14</text>
<text x="230.3" y="84.3">PE10</text>
<text x="230.3" y="86.1">PE11</text>
<text x="230.3" y="87.8">PE12</text>
<text x="230.3" y="89.6">PE13</text>
<text x="60.7" y="95">CRY1</text>
<text x="105.8" y="91.4">PB15</text>
<text x="105.8" y="95">PC14-OSC32_IN</text>
<text x="230.3" y="91.4">PE14</text>
<text x="230.3" y="93.2">PE15</text>
<text x="60.7" y="96.7">CRY2</text>
<text x="105.8" y="96.7">PC15-OSC32_OUT</text>
<text x="105.8" y="100.3">PH0-OSC_IN</text>
<text x="230.3" y="96.7">PF0</text>
<text x="230.3" y="98.5">PF1</text>
<text x="230.3" y="100.3">PF2</text>
<text x="105.8" y="102.1">PH1-OSC_OUT</text>
<text x="105.8" y="105.6">NRST</text>
<text x="105.8" y="107.4">BOOT0</text>
<text x="230.3" y="102.1">PF3</text>
<text x="230.3" y="103.8">PF4</text>
<text x="230.3" y="105.6">PF5</text>
<text x="230.3" y="107.4">PF6</text>
<text x="105.8" y="111">PDR_ON</text>
<text x="230.3" y="109.2">PF7</text>
<text x="230.3" y="111">PF8</text>
<text x="230.3" y="112.7">PF9</text>
<text x="54.3" y="114.5">GND1</text>
<text x="54.3" y="116.3">GND2</text>
<text x="60.7" y="114.5">CRY1</text>
<text x="60.7" y="116.3">CRY2</text>
<text x="230.3" y="114.5">PF10</text>
<text x="230.3" y="116.3">PF11</text>
<text x="230.3" y="118.1">PF12</text>
<text x="230.3" y="119.8">PF13</text>
<text x="230.3" y="121.6">PF14</text>
<text x="230.3" y="123.4">PF15</text>
<text x="230.3" y="137.6">VDD1</text>
<text x="245.7" y="137.6">VSS1</text>
<text x="230.3" y="139.4">VDD2</text>
<text x="230.3" y="141.2">VDD3</text>
<text x="230.3" y="143">VDD4</text>
<text x="245.7" y="139.4">VSS2</text>
<text x="245.7" y="141.2">VSS3</text>
<text x="245.7" y="143">VSS4</text>
<text x="230.3" y="144.7">VDD5</text>
<text x="230.3" y="146.5">VDD6</text>
<text x="230.3" y="148.3">VDD7</text>
<text x="245.7" y="144.7">VSS5</text>
<text x="245.7" y="146.5">VSS6</text>
<text x="245.7" y="148.3">VSS7</text>
<text x="230.3" y="150.1">VDD8</text>
<text x="230.3" y="151.8">VDD_USB33</text>
<text x="230.3" y="153.6">VDD10</text>
<text x="230.3" y="155.4">VDD11</text>
<text x="245.5" y="155.4">VSSA</text>
<text x="245.7" y="150.1">VSS8</text>
<text x="245.7" y="151.8">VSS9</text>
<text x="230.3" y="157.2">VDD12</text>
<text x="230.3" y="160.7">VBAT</text>
<text x="230.3" y="164.3">VDDA</text>
<text x="230.3" y="166.1">VREF+</text>
<text x="244.6" y="164.3">VCAP1</text>
<text x="244.6" y="166.1">VCAP2</text>
</g>
<g font-size="1.6" fill="#000080">
<text x="106.2" y="30.9">U1A</text>
<text x="230.6" y="32.7">U4B</text>
<text x="81.8" y="40.5">R?</text>
<text x="90.7" y="40.5">R1005-0R</text>
<text x="199.2" y="40.5">R4</text>
<text x="211.6" y="40.5">R1005-100R</text>
<text x="81.8" y="42.3">R?</text>
<text x="90.7" y="42.3">R1005-0R</text>
<text x="155.8" y="61.9">R?</text>
<text x="155.8" y="64">R1005-10K</text>
<text x="78.3" y="67.2">R106</text>
<text x="87.2" y="67.2">R1005-0R</text>
<text x="55.2" y="76.1">R7</text>
<text x="55.2" y="77.9">R8</text>
<text x="64" y="76.1">R1005-2.7K</text>
<text x="64" y="77.9">R1005-2.7K</text>
<text x="81.8" y="72.5">R?</text>
<text x="90.7" y="72.5">R1005-0R</text>
<text x="49.8" y="88.5">C1</text>
<text x="56.9" y="88.5">C1005-9pF-25V</text>
<text x="44.5" y="95.7">STL9020C-32.768K</text>
<text x="60" y="91.4">Y1</text>
<text x="80" y="95.7">R?</text>
<text x="80" y="93.9">R?</text>
<text x="90.7" y="95.7">R1005-0R</text>
<text x="90.7" y="93.9">R1005-0R</text>
<text x="49.8" y="101">C2</text>
<text x="56.9" y="101">C1005-9pF-25V</text>
<text x="80" y="99.2">R?</text>
<text x="80" y="101">R?</text>
<text x="90.7" y="99.2">R1005-0R</text>
<text x="90.7" y="101">R1005-0R</text>
<text x="49.8" y="108.1">C3</text>
<text x="56.9" y="108.1">C1005-8pF-25V</text>
<text x="56.9" y="111.7">Y2</text>
<text x="104.9" y="113.4">STM32F746ZGT6</text>
<text x="51.6" y="118.8">SP8150E7-25.000M</text>
<text x="108.5" y="118.8">R11</text>
<text x="117.4" y="118.8">R1005-10K</text>
<text x="49.8" y="122.3">C4</text>
<text x="56.9" y="122.3">C1005-8pF-25V</text>
<text x="99.6" y="124.1">SW1</text>
<text x="117.4" y="120.5">R12</text>
<text x="126.3" y="120.5">R1005-NC</text>
<text x="229.4" y="125.9">STM32F746ZGT6</text>
<text x="101.4" y="131.2">ST-1185S</text>
<text x="98.9" y="134.8">R13</text>
<text x="98.9" y="136.9">R1005-10K</text>
<text x="200.2" y="134.8">BLM18PG121SN1</text>
<text x="206.8" y="133">FB1</text>
<text x="230.6" y="134">U4C</text>
<text x="35.6" y="161.4">C2012-4.7uF-16V</text>
<text x="44.5" y="157.9">C5</text>
<text x="56.9" y="161.4">C1005-0.1uF-35V</text>
<text x="58" y="159.7">C6</text>
<text x="72.9" y="161.4">C1005-0.1uF-35V</text>
<text x="74" y="159.7">C7</text>
<text x="88.9" y="161.4">C1005-0.1uF-35V</text>
<text x="90" y="159.7">C8</text>
<text x="104.9" y="161.4">C1005-0.1uF-35V</text>
<text x="106" y="159.7">C9</text>
<text x="120.9" y="161.4">C1005-0.1uF-35V</text>
<text x="122" y="159.7">C10</text>
<text x="157.6" y="161.4">FCM1608KF-601T03</text>
<text x="164.1" y="159.7">FB2</text>
<text x="174.3" y="165">R14</text>
<text x="183.2" y="165">R1608-0R</text>
<text x="35.6" y="172.1">C2012-4.7uF-16V</text>
<text x="44.5" y="168.6">C15</text>
<text x="56.9" y="172.1">C1005-0.1uF-35V</text>
<text x="58" y="170.3">C16</text>
<text x="72.9" y="172.1">C1005-0.1uF-35V</text>
<text x="74" y="170.3">C17</text>
<text x="88.9" y="172.1">C1005-0.1uF-35V</text>
<text x="90" y="170.3">C18</text>
<text x="104.9" y="172.1">C1005-0.1uF-35V</text>
<text x="106" y="170.3">C19</text>
<text x="120.9" y="172.1">C1005-0.1uF-35V</text>
<text x="122" y="170.3">C20</text>
<text x="174.3" y="173.9">C1608-1uF-16V</text>
<text x="183.2" y="170.3">C11</text>
<text x="197.4" y="173.9">C1005-0.1uF-35V</text>
<text x="198.5" y="172.1">C21</text>
<text x="201" y="168.6">C1608-1uF-16V</text>
<text x="215.2" y="168.6">C13</text>
<text x="223.3" y="173.9">C22</text>
<text x="229.4" y="168.6">STM32F746ZGT6</text>
<text x="243.6" y="173.9">C1608-2.2uF-10V</text>
<text x="260.7" y="172.1">C12</text>
<text x="269.6" y="172.1">C14</text>
<text x="222.3" y="175.7">C1005-0.1uF-35V</text>
<text x="269.6" y="174.2">C1608-2.2uF-10V</text>
</g>
<g font-size="1.3">
<text x="30.8" y="1.3">5</text>
<text x="88.9" y="1.3">4</text>
<text x="147" y="1.3">3</text>
<text x="205" y="1.3">2</text>
<text x="263.1" y="1.3">1</text>
<text x=".5" y="28.4">D</text>
<text x="292.6" y="28.4">D</text>
<text x=".5" y="79.5">C</text>
<text x="292.6" y="79.5">C</text>
<text x=".5" y="130.6">B</text>
<text x="292.6" y="130.6">B</text>
<text x=".5" y="181.7">A</text>
<text x="292.6" y="181.7">A</text>
<text x="30.8" y="207.4">5</text>
<text x="88.9" y="207.4">4</text>
<text x="147" y="207.4">3</text>
<text x="205" y="207.4">2</text>
<text x="263.1" y="207.4">1</text>
</g>
</svg>
